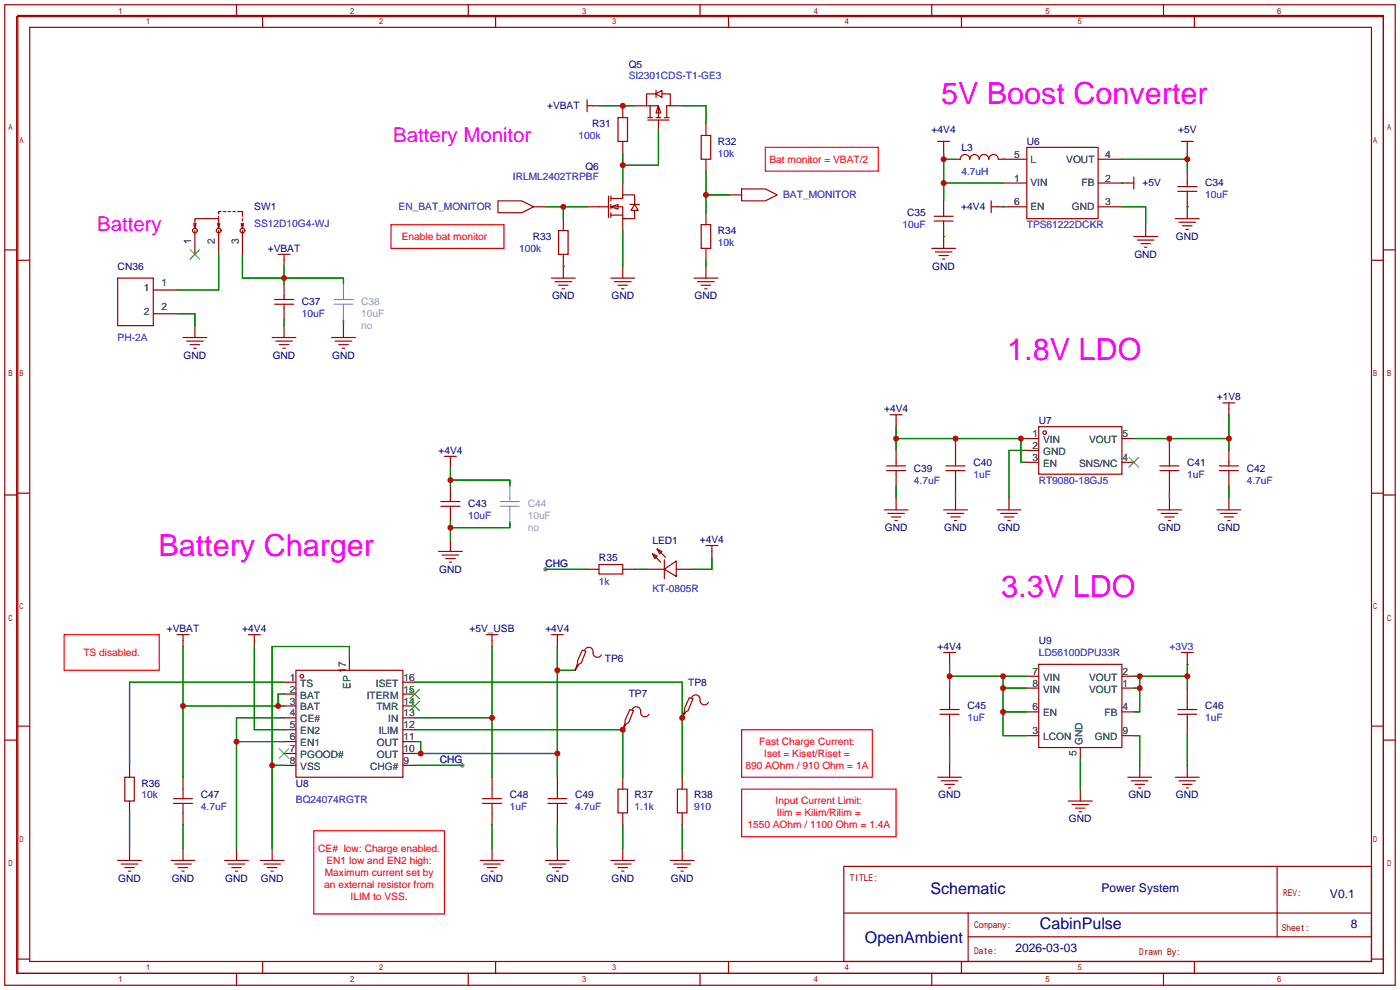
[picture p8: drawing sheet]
<svg xmlns="http://www.w3.org/2000/svg" width="299mm" height="212mm" viewBox="0 0 299 212" stroke-linecap="round" stroke-linejoin="round" font-family="sans-serif">
<g fill="#999">
<circle cx="98.8" cy="163.6" r=".51"/>
<circle cx="116.6" cy="121.7" r=".51"/>
</g>
<g fill="none" stroke="#a10000" stroke-width=".25">
<path d="M1 1h297.2v209.6h-297.2zM3.6 3.6h292.1v204.4h-292.1zM3.8 3.3h291.9v204.7h-291.9zM6.3 5.8h286.8v199.7h-286.8zM50.5 1v2.6M56.1 3.3v2.5M100.1 1v2.6M105.9 3.3v2.5M140.2 19.3v1.5M149.6 1v2.6M155.7 3.3v2.5M199.1 1v2.6"/>
<path d="M205.5 3.3v2.5M248.7 1v2.6M255.3 3.3v2.5M125.5 22.6h2.5M125.5 21.3v2.6M132.1 25.1h2v5.1h-2zM133.1 22.6v2.5M133.1 30.2v2.6M133.1 39.1v2.6M135.6 22.6h2.6M138.2 22.6h2.5v2.5M138.4 25.7h4.6"/>
<path d="M138.4 25.1h1M138.9 22.6v2.5M140.2 20.1l1.3-.8v1.5zM140.2 20.1h-2v2.5M140.2 25.1h1M140.7 22.6l.5 1.5h-1zM140.7 25.7v2M141.5 20.1h1.8v2.5h-.8v2.5M142 25.1h1M143.3 22.6h2.5M149.9 29h2v5h-2zM150.9 26.4v2.6"/>
<path d="M150.9 34v2.6M200.4 30.2h2.5M201.7 30.2v2.6M204.2 34h1a1.02 1.02 0 0 1 1.1-1 1.02 1.02 0 0 1 1 1 1.02 1.02 0 0 1 1-1 1.02 1.02 0 0 1 1 1 1.02 1.02 0 0 1 1-1 1.02 1.02 0 0 1 1 1 1.02 1.02 0 0 1 1-1 1.02 1.02 0 0 1 1.1 1h6.1M214.4 39.1h5.1M219.5 31.5h15.2v15.2h-15.2zM234.7 34h5.1M234.7 39.1h7.6M242.3 37.8v2.6M251.7 39.9h4.1M252.5 30.2h2.5M253.7 30.2v2.6"/>
<path d="M253.7 36.6v3.3M1 53.4h2.6M3.8 55.6h2.5M25.1 59.4h7.7v10.2h-7.7zM41.4 47.8l.3 1M41.7 48.8v-2.1h5v2.1M41.7 49.3v5.1M41.9 47.8l-.2 1M46.5 47.8l.2 1M46.7 46.2v.5M46.7 49.3v5.1M47 47.8l-.3 1"/>
<path d="M47.2 45.2h-.5v.5M47.8 45.2h.5M48.8 45.2h.5M49.8 45.2h.5M50.8 45.2h1v1M51.6 47.8l.2 1 .3-1M51.8 46.7v.5M51.8 47.8v.5M51.8 49.3v5.1M59.4 54.4h2.6M60.7 54.4v2.5M106.4 42.9h5.1l2.5 1.3-2.5 1.3h-5.1z"/>
<path d="M114 44.2h2.6M117.9 59.4h5M119.4 49.3h2v5.1h-2zM120.4 46.7v2.6M120.4 54.4v5M125.5 44.2h4.5M130 41.9v4.6M130.6 44.2l1.5-.5v1zM130.6 42.4h2.5v-.7h2.5v2M130.6 44.2h2.5v2.5h2.5v-1.7M130.6 59.4h5M130.6 46h2.5"/>
<path d="M130.6 41.9v1M130.6 43.7v1M130.6 45.5v1M133.1 46.7v2.6M133.1 56.9v2.5M134.6 43.7h2.1M135.6 43.7l.8 1.3h-1.5zM148.3 59.4h5.1M149.9 48h2v5.1h-2zM150.9 45.5v2.5M150.9 53.1v2.5M150.9 56.9v2.5"/>
<path d="M156 41.7h2.5M158.5 40.4h5.1l2.5 1.3-2.5 1.2h-5.1zM199.1 53.1h5.1M199.6 47.2h4.1M199.6 46.2h4.1M199.9 53.8h3.6M200.7 54.6h2M201.4 55.4h.5M201.7 42.9v3.3M201.7 47.2v5.9M211.8 44.2h7.7M211.8 42.9v2.6"/>
<path d="M234.7 44.2h5.1M242.3 50.5h5.1M243.1 51.3h3.5M243.8 52.1h2.1M244.6 52.8h.5M244.9 48v2.5M251.2 46.7h5.1M251.7 40.9h4.1M252 47.5h3.5M252.7 48.3h2.1M253.5 49h.5M253.7 40.9v5.8"/>
<path d="M293.1 55.6h2.6M295.7 53.4h2.5M32.8 62h5M32.8 67.1h5M39.1 72.1h5.1M39.9 72.9h3.5M40.6 73.7h2.1M41.4 74.4h.5M41.7 69.6v2.5M58.2 72.1h5M58.7 65h4M58.7 64h4"/>
<path d="M58.9 72.9h3.6M59.7 73.7h2M60.5 74.4h.5M60.7 60.7v3.3M60.7 65v3.3M60.7 69.6v2.5M70.9 72.1h5M71.6 72.9h3.6M72.4 73.7h2M73.2 74.4h.5M73.4 69.6v2.5M118.6 60.2h3.6"/>
<path d="M119.4 61h2M120.1 61.7h.5M131.3 60.2h3.6M132.1 61h2M132.8 61.7h.5M149.1 60.2h3.6M149.9 61h2M150.6 61.7h.5M95 97.5h2.5M96.3 97.5v2.6M189.5 99.6h4M190.2 88.6h2.6"/>
<path d="M191.5 88.6v2.6M191.5 96.3v3.3M202.2 99.6h4M204.2 95v4.6M219.5 93.7h2.5M219.5 96.3h2.5M219.5 98.8h2.5M222 91.2h17.8v10.1h-17.8zM239.8 93.7h2.5M239.8 98.8h2.5M247.9 99.6h4.1M249.9 95v4.6"/>
<path d="M260.6 99.6h4.1M261.4 86.1h2.5M262.6 86.1v2.5M262.6 96.3v3.3M1 105.8h2.6M3.8 105.4h2.5M93.7 117.9h5.1M94.2 108.2h4.1M94.2 107.2h4.1M94.5 118.6h3.5M95.2 119.4h2.1M96.3 103.9v3.3"/>
<path d="M96.3 108.2v3.3M96.3 115.3v2.6M139.4 118.4l1.1 .5-.5 .5zM139.4 118.4l1.8 1.7M140.5 117.3l1 .6-.5 .5zM140.5 117.3l1.7 1.8M142 119.6v4.1M150.9 116.6h2.5M152.1 116.6v2.5M189 109h5.1M189.5 100.6h4M189.7 109.7h3.6"/>
<path d="M190.5 110.5h2M191.3 111.3h.5M191.5 100.6v3.3M191.5 106.4v2.6M201.7 109h5.1M202.2 100.6h4M202.4 109.7h3.6M203.2 110.5h2M204 111.3h.5M204.2 100.6v4.6M204.2 106.4v2.6M213.1 109h5.1"/>
<path d="M213.9 109.7h3.5M214.6 110.5h2.1M215.4 111.3h.5M215.6 106.4v2.6M247.4 109h5.1M247.9 100.6h4.1M248.2 109.7h3.5M248.9 110.5h2.1M249.7 111.3h.5M249.9 100.6v4.6M249.9 106.4v2.6M260.1 109h5.1"/>
<path d="M260.6 100.6h4.1M260.9 109.7h3.5M261.6 110.5h2.1M262.4 111.3h.5M262.6 100.6v3.3M262.6 106.4v2.6M293.1 105.4h2.6M295.7 105.8h2.5M37.8 135.6h2.6M39.1 135.6v2.6M53.1 135.6h2.5M54.4 135.6v2.6"/>
<path d="M96 120.1h.5M103.9 135.6h2.5M105.2 135.6v2.6M117.9 135.6h2.5M119.1 135.6v2.6M124.5 138.9l.7 .3-1 2.5-.5 .3-.8 1.3 .5-1.6v-.5zM125 138.9a.93 .93 0 0 1 1.1-.5 .93 .93 0 0 1 .6 1 .94 .94 0 0 0 .7 1 .94 .94 0 0 0 1.1-.4M125.5 121.7h2.5M128 120.6h5.1v2.1h-5.1zM133.1 121.7h2.5M138.2 121.7h3.8M142 121.7l2.5-1.8v3.3z"/>
<path d="M144.5 121.7h3.8M201.7 139.4h2.5M202.9 139.4v2.6M252.5 139.4h2.5M253.7 139.4v2.6M1 158.2h2.6M3.8 155.2h2.5M60.7 145.8h2.5M60.7 148.3h2.5M60.7 150.9h2.5M60.7 153.4h2.5M60.7 156h2.5"/>
<path d="M60.7 158.5h2.5M63.2 143.3h22.9v22.8h-22.9zM74.7 140.7v2.6M86.1 145.8h2.5M86.1 148.3h2.5M86.1 150.9h2.5M86.1 153.4h2.5M86.1 156h2.5M86.1 158.5h2.5M122.9 143v.3M133.1 155.7v.3M134.6 151.6l.8 .3-1 2.5-.5 .3-.8 1.3 .5-1.6v-.5z"/>
<path d="M135.1 151.6a.93 .93 0 0 1 1.2-.5 .93 .93 0 0 1 .6 1 .94 .94 0 0 0 .7 1 .94 .94 0 0 0 1.1-.4M145.8 153.2v.2M147.3 149.1l.8 .3-1 2.5-.5 .2-.8 1.3 .5-1.5v-.5zM147.8 149.1a.93 .93 0 0 1 1.2-.6 .93 .93 0 0 1 .6 1.1 .94 .94 0 0 0 .7 1 .94 .94 0 0 0 1.1-.5M200.9 152.7h4.1M200.9 151.6h4.1M202.9 147.1v4.5M202.9 152.7v4.5M219.5 157.2h2.5M219.5 147.1h2.5M219.5 144.5h2.5M219.5 152.1h2.5"/>
<path d="M222 142h17.8v17.8h-17.8zM230.9 159.8v2.5M239.8 157.2h2.5M239.8 147.1h2.5M239.8 144.5h2.5M239.8 152.1h2.5M251.7 152.7h4.1M251.7 151.6h4.1M253.7 142h.1M253.7 147.1v4.5M253.7 152.7v4.5M293.1 155.2h2.6"/>
<path d="M295.7 158.2h2.5M26.7 166.1h2v5.1h-2zM27.7 163.6v2.5M27.7 171.2v2.5M37.1 171.7h4M37.1 170.7h4M39.1 166.1v4.6M39.1 171.7v4.6M60.7 161h2.5M60.7 163.6h2.5M86.1 161h2.5M86.1 163.6h2.5"/>
<path d="M103.1 171.7h4.1M103.1 170.7h4.1M105.2 166.1v4.6M105.2 171.7v4.6M117.1 171.7h4.1M117.1 170.7h4.1M119.1 166.1v4.6M119.1 171.7v4.6M132.1 168.7h2v5h-2zM133.1 166.1v2.6M133.1 173.7v2.6M144.8 168.7h2v5h-2z"/>
<path d="M145.8 166.1v2.6M145.8 173.7v2.6M200.4 166.1h5.1M201.2 166.9h3.5M201.9 167.6h2.1M202.7 168.4h.5M202.9 163.6v2.5M228.3 171.2h5.1M229.1 172h3.6M229.9 172.7h2M230.6 173.5h.5M230.9 168.7v2.5"/>
<path d="M241 166.1h5.1M241.8 166.9h3.6M242.6 167.6h2M243.3 168.4h.5M243.6 163.6v2.5M251.2 166.1h5.1M252 166.9h3.5M252.7 167.6h2.1M253.5 168.4h.5M253.7 163.6v2.5M25.1 183.9h5.1M25.9 184.7h3.6"/>
<path d="M26.7 185.4h2M27.4 186.2h.5M27.7 181.4v2.5M36.6 183.9h5.1M37.3 184.7h3.6M38.1 185.4h2M38.9 186.2h.5M39.1 181.4v2.5M48 183.9h5.1M48.8 184.7h3.5M49.5 185.4h2.1M50.3 186.2h.5"/>
<path d="M50.5 181.4v2.5M55.6 183.9h5.1M56.4 184.7h3.5M57.1 185.4h2.1M57.9 186.2h.5M58.2 181.4v2.5M102.6 183.9h5.1M103.4 184.7h3.5M104.1 185.4h2.1M104.9 186.2h.5M105.2 181.4v2.5M116.6 183.9h5.1"/>
<path d="M117.3 184.7h3.6M118.1 185.4h2M118.9 186.2h.5M119.1 181.4v2.5M130.6 183.9h5M131.3 184.7h3.6M132.1 185.4h2M132.8 186.2h.5M133.1 181.4v2.5M143.3 183.9h5M144 184.7h3.6M144.8 185.4h2"/>
<path d="M145.5 186.2h.5M145.8 181.4v2.5M180.3 185.2h112.8v20.3h-112.8zM180.4 195.1h112.6M206.9 195.1v10.2M273 185.2v15M3.8 205h2.5M50.5 208v2.6M56.1 205.5v2.5M100.1 208v2.6M105.9 205.5v2.5M149.6 208v2.6"/>
<path d="M155.7 205.5v2.5M199.1 208v2.6M205.5 205.5v2.5M206.9 200.2h86.1M248.7 208v2.6M255.3 205.5v2.5M293.1 205h2.6"/>
<circle cx="41.7" cy="49.3" r=".51"/>
<circle cx="46.7" cy="49.3" r=".51"/>
<circle cx="51.8" cy="49.3" r=".51"/>
<circle cx="223.3" cy="92.5" r=".38"/>
<circle cx="64.5" cy="144.5" r=".38"/>
</g>
<g fill="none" stroke="#008700" stroke-width=".25">
<path d="M128 22.6h7.6M133.1 32.8v6.3M140.7 27.7v7.6h-7.6M145.8 22.6h5.1v3.8M150.9 36.6v8.9M201.7 34h2.5M201.7 39.1h12.7M201.7 32.8v10.1M214.4 34h.1M239.8 39.1h.1M239.8 34h13.9M253.7 32.8v3.8"/>
<path d="M46.7 54.4v7.6h-8.9M51.8 54.4v5h21.6v1.3M60.7 56.9v3.8M116.6 44.2h8.9M120.4 56.9h.1M120.4 44.2v2.5M133.1 49.3v7.6M150.9 55.6v1.3M150.9 41.7h5.1M201.7 50.5h.1M214.4 44.2h.1M239.8 44.2h5.1v3.8"/>
<path d="M253.7 44.2h.1M37.8 67.1h3.9v2.5M60.7 68.3v1.3M73.4 68.3v1.3M191.5 91.2v5.1M191.5 93.7h28M204.2 93.7v1.3M218.2 93.7v5.1h1.3M219.5 96.3h-3.9v10.1M242.3 93.7h20.3M249.9 93.7v1.3M262.6 88.6v7.7"/>
<path d="M96.3 100.1v3.8M96.3 111.5v3.8M96.3 102.6h12.7v1.3M109 111.5v1.3h-12.7M152.1 119.1v2.6h-3.8M191.5 103.9v2.5M204.2 105.2v1.2M249.9 105.2v1.2M262.6 103.9v2.5M39.1 138.2v27.9M54.4 138.2v17.8h6.3M105.2 138.2v27.9"/>
<path d="M116.6 121.7h8.9M119.1 138.2v27.9M135.6 121.7h2.6M39.1 150.9h21.6M50.5 158.5h10.2M60.7 145.8h-33v17.8M60.7 153.4h-10.2v28M60.7 148.3h-1.3v2.6M74.7 140.7v-2.5h-16.5v43.2M88.6 153.4h16.6M88.6 158.5h1.3v2.5M88.6 156h44.5v10.1"/>
<path d="M88.6 145.8h57.2v20.3M119.1 143.3h3.8M202.9 144.5h16.6M202.9 142v5.1M202.9 157.2v6.4M214.4 144.5v12.7h5.1M214.4 147.1h5.1M214.4 152.1h5.1M242.3 144.5h11.4M242.3 147.1h1.3M242.3 157.2h1.3v6.4M243.6 144.5v7.6h-1.3"/>
<path d="M253.7 142v5.1M253.7 157.2v6.4M27.7 173.7v7.7M39.1 176.3v5.1M58.2 163.6h2.5M88.6 163.6h10.2M88.6 161h30.5M105.2 176.3v5.1M119.1 176.3v5.1M133.1 176.3v5.1M145.8 176.3v5.1M230.9 162.3v6.4"/>
</g>
<path d="M40.6 53.3l2.1 2.1M42.7 53.3l-2.1 2.1M241.3 97.8l2 2M243.3 97.8l-2 2M87.6 149.9l2.1 2M87.6 147.3l2.1 2.1M89.7 149.9l-2.1 2M89.7 147.3l-2.1 2.1M59.7 160l2 2.1M61.7 160l-2 2.1" fill="none" stroke="#3c3" stroke-width=".25"/>
<path d="M71.4 65h4M71.4 64h4M73.4 60.7v3.3M73.4 65v3.3M106.9 108.2h4.1M106.9 107.2h4.1M109 103.9v3.3M109 108.2v3.3" fill="none" stroke="#999" stroke-width=".25"/>
<path d="M163.6 31.5h24.1v5.1h-24.1zM83.6 48h24.1v5.1h-24.1zM13.7 135.6h20.3v7.7h-20.3zM158.5 156h27.9v10.1h-27.9zM67.1 177.5h27.9v17.8h-27.9zM158.5 168.7h33v10.1h-33z" fill="none" stroke="#f00" stroke-width=".25"/>
<g fill="#c00">
<circle cx="105.2" cy="153.4" r=".63"/>
<circle cx="58.2" cy="163.6" r=".63"/>
<circle cx="119.1" cy="161" r=".63"/>
<circle cx="89.9" cy="161" r=".63"/>
<circle cx="119.1" cy="143.3" r=".63"/>
<circle cx="59.4" cy="150.9" r=".63"/>
<circle cx="39.1" cy="150.9" r=".63"/>
<circle cx="50.5" cy="158.5" r=".63"/>
<circle cx="133.1" cy="156" r=".63"/>
<circle cx="145.8" cy="153.4" r=".63"/>
<circle cx="96.3" cy="102.6" r=".63"/>
<circle cx="96.3" cy="112.8" r=".63"/>
<circle cx="60.7" cy="59.4" r=".63"/>
<circle cx="150.9" cy="41.7" r=".63"/>
<circle cx="214.4" cy="144.5" r=".63"/>
<circle cx="202.9" cy="144.5" r=".63"/>
<circle cx="214.4" cy="147.1" r=".63"/>
<circle cx="214.4" cy="152.1" r=".63"/>
<circle cx="243.6" cy="147.1" r=".63"/>
<circle cx="243.6" cy="144.5" r=".63"/>
<circle cx="253.7" cy="144.5" r=".63"/>
<circle cx="218.2" cy="93.7" r=".63"/>
<circle cx="204.2" cy="93.7" r=".63"/>
<circle cx="191.5" cy="93.7" r=".63"/>
<circle cx="249.9" cy="93.7" r=".63"/>
<circle cx="262.6" cy="93.7" r=".63"/>
<circle cx="133.1" cy="22.6" r=".63"/>
<circle cx="133.1" cy="35.3" r=".63"/>
<circle cx="120.4" cy="44.2" r=".63"/>
<circle cx="253.7" cy="34" r=".63"/>
<circle cx="201.7" cy="39.1" r=".63"/>
<circle cx="201.7" cy="34" r=".63"/>
</g>
<g font-size="6.5" fill="#f0f">
<text x="201.1" y="22.2">5V Boost Converter</text>
<text x="215.3" y="76.9">1.8V LDO</text>
<text x="33.8" y="118.8">Battery Charger</text>
<text x="214" y="127.7">3.3V LDO</text>
</g>
<g font-size="4.4" fill="#f0f">
<text x="84" y="30.4">Battery Monitor</text>
<text x="20.8" y="49.5">Battery</text>
</g>
<g font-size="3.4" fill="#000080">
<text x="198.9" y="191">Schematic</text>
<text x="184.8" y="201.5">OpenAmbient</text>
<text x="222.2" y="198.6">CabinPulse</text>
</g>
<g font-size="2.6" fill="#000080">
<text x="235.4" y="190.7">Power System</text>
<text x="284.2" y="192">V0.1</text>
<text x="217" y="203.4">2026-03-03</text>
<text x="288.7" y="198.3">8</text>
</g>
<g font-size="2.2" fill="#000080">
<text x="134.4" y="14.4">Q5</text>
<text x="116.9" y="23.3">+VBAT</text>
<text x="126.6" y="27.1">R31</text>
<text x="199.1" y="28.4">+4V4</text>
<text x="251.8" y="28.4">+5V</text>
<text x="153.4" y="31">R32</text>
<text x="205.5" y="32.2">L3</text>
<text x="219.5" y="31">U6</text>
<text x="125.1" y="36.3">Q6</text>
<text x="244.2" y="39.8">+5V</text>
<text x="257.6" y="39.8">C34</text>
<text x="54.4" y="44.9">SW1</text>
<text x="193.9" y="46.2">C35</text>
<text x="205.5" y="44.9">+4V4</text>
<text x="57.2" y="53.8">+VBAT</text>
<text x="113.9" y="51.3">R33</text>
<text x="153.4" y="50">R34</text>
<text x="251.3" y="51.3">GND</text>
<text x="25.1" y="57.6">CN36</text>
<text x="199.3" y="57.6">GND</text>
<text x="242.4" y="55.1">GND</text>
<text x="64.5" y="65.2">C37</text>
<text x="118" y="64">GND</text>
<text x="130.7" y="64">GND</text>
<text x="148.5" y="64">GND</text>
<text x="39.2" y="76.7">GND</text>
<text x="58.3" y="76.7">GND</text>
<text x="71" y="76.7">GND</text>
<text x="188.9" y="88.1">+4V4</text>
<text x="260.1" y="85.6">+1V8</text>
<text x="222" y="90.6">U7</text>
<text x="93.7" y="97">+4V4</text>
<text x="195.3" y="100.8">C39</text>
<text x="208" y="99.5">C40</text>
<text x="253.7" y="99.5">C41</text>
<text x="266.4" y="100.8">C42</text>
<text x="100.1" y="108.4">C43</text>
<text x="189.1" y="113.5">GND</text>
<text x="201.8" y="113.5">GND</text>
<text x="213.2" y="113.5">GND</text>
<text x="247.5" y="113.5">GND</text>
<text x="260.2" y="113.5">GND</text>
<text x="128" y="119.9">R35</text>
<text x="139.4" y="116.3">LED1</text>
<text x="149.6" y="116">+4V4</text>
<text x="93.8" y="122.4">GND</text>
<text x="35.6" y="135.1">+VBAT</text>
<text x="51.8" y="135.1">+4V4</text>
<text x="100.3" y="135.1">+5V_USB</text>
<text x="116.6" y="135.1">+4V4</text>
<text x="222" y="137.6">U9</text>
<text x="129.3" y="141.4">TP6</text>
<text x="200.4" y="138.9">+4V4</text>
<text x="134.4" y="149.1">TP7</text>
<text x="147.1" y="146.5">TP8</text>
<text x="206.8" y="151.6">C45</text>
<text x="257.6" y="151.6">C46</text>
<text x="30.2" y="168.1">R36</text>
<text x="42.9" y="170.7">C47</text>
<text x="63.2" y="168.1">U8</text>
<text x="109" y="170.7">C48</text>
<text x="122.9" y="170.7">C49</text>
<text x="135.6" y="170.7">R37</text>
<text x="148.3" y="170.7">R38</text>
<text x="200.5" y="170.7">GND</text>
<text x="241.2" y="170.7">GND</text>
<text x="251.3" y="170.7">GND</text>
<text x="228.5" y="175.7">GND</text>
<text x="25.3" y="188.4">GND</text>
<text x="36.7" y="188.4">GND</text>
<text x="48.1" y="188.4">GND</text>
<text x="55.7" y="188.4">GND</text>
<text x="102.7" y="188.4">GND</text>
<text x="116.7" y="188.4">GND</text>
<text x="130.7" y="188.4">GND</text>
<text x="143.4" y="188.4">GND</text>
</g>
<g font-size="2.2" fill="#00f">
<text x="134.4" y="17">SI2301CDS-T1-GE3</text>
<text x="123.7" y="29.7">100k</text>
<text x="153.4" y="33.5">10k</text>
<text x="109.6" y="38.6">IRLML2402TRPBF</text>
<text x="205.5" y="37.3">4.7uH</text>
<text x="85.2" y="44.9">EN_BAT_MONITOR</text>
<text x="167.4" y="42.4">BAT_MONITOR</text>
<text x="257.6" y="42.4">10uF</text>
<text x="54.4" y="48.5">SS12D10G4-WJ</text>
<text x="111" y="53.8">100k</text>
<text x="153.4" y="52.5">10k</text>
<text x="192.9" y="48.7">10uF</text>
<text x="219.5" y="48.7">TPS61222DCKR</text>
<text x="64.5" y="67.8">10uF</text>
<text x="25.1" y="72.9">PH-2A</text>
<text x="195.3" y="103.3">4.7uF</text>
<text x="208" y="102.1">1uF</text>
<text x="222" y="103.3">RT9080-18GJ5</text>
<text x="253.7" y="102.1">1uF</text>
<text x="266.4" y="103.3">4.7uF</text>
<text x="100.1" y="111">10uF</text>
<text x="116.6" y="121.1">CHG</text>
<text x="128" y="124.9">1k</text>
<text x="139.4" y="126.5">KT-0805R</text>
<text x="222" y="140.2">LD56100DPU33R</text>
<text x="249.9" y="138.9">+3V3</text>
<text x="206.8" y="154.1">1uF</text>
<text x="257.6" y="154.1">1uF</text>
<text x="94" y="163">CHG</text>
<text x="30.2" y="170.7">10k</text>
<text x="42.9" y="173.2">4.7uF</text>
<text x="63.2" y="171.7">BQ24074RGTR</text>
<text x="109" y="173.2">1uF</text>
<text x="122.9" y="173.2">4.7uF</text>
<text x="135.6" y="173.2">1.1k</text>
<text x="148.3" y="173.2">910</text>
</g>
<g font-size="2.2" fill="#f00">
<text x="164.4" y="34.8">Bat monitor = VBAT/2</text>
<text x="85.9" y="51.3">Enable bat monitor</text>
<text x="17.8" y="140.2">TS disabled.</text>
<text x="162.2" y="159.2">Fast Charge Current:</text>
<text x="163.3" y="161.8">Iset = Kiset/Riset =</text>
<text x="159.3" y="164.3">890 AOhm / 910 Ohm = 1A</text>
<text x="165.7" y="171.9">Input Current Limit:</text>
<text x="159.7" y="177">1550 AOhm / 1100 Ohm = 1.4A</text>
<text x="166.1" y="174.5">Ilim = Kilim/Rilim =</text>
<text x="68" y="182.1">CE# low: Charge enabled.</text>
<text x="69.8" y="184.6">EN1 low and EN2 high:</text>
<text x="69.3" y="189.7">an external resistor from</text>
<text x="69.4" y="187.2">Maximum current set by</text>
<text x="74.9" y="192.2">ILIM to VSS.</text>
</g>
<g font-size="2.2">
<text x="216.7" y="33.7">5</text>
<text x="220.2" y="34.7">L</text>
<text x="227.9" y="34.7">VOUT</text>
<text x="236.2" y="33.7">4</text>
<text x="216.7" y="38.8">1</text>
<text x="220.2" y="39.8">VIN</text>
<text x="231.2" y="39.8">FB</text>
<text x="236.2" y="38.8">2</text>
<text x="216.7" y="43.9">6</text>
<text x="220.2" y="44.9">EN</text>
<text x="229.1" y="44.9">GND</text>
<text x="236.2" y="43.9">3</text>
<text x="40.9" y="52.2" transform="rotate(-90 40.9 52.2)">1</text>
<text x="45.9" y="52.2" transform="rotate(-90 45.9 52.2)">2</text>
<text x="51" y="52.2" transform="rotate(-90 51 52.2)">3</text>
<text x="30.8" y="62.2">1</text>
<text x="34.5" y="61.2">1</text>
<text x="30.8" y="67.3">2</text>
<text x="34.5" y="66.3">2</text>
<text x="220.7" y="93.4">1</text>
<text x="220.7" y="96">2</text>
<text x="222.9" y="94.7">VIN</text>
<text x="232.8" y="94.7">VOUT</text>
<text x="239.9" y="93.4">5</text>
<text x="220.7" y="98.5">3</text>
<text x="222.9" y="97.2">GND</text>
<text x="222.9" y="99.8">EN</text>
<text x="230.6" y="99.8">SNS/NC</text>
<text x="239.9" y="98.5">4</text>
<text x="73.9" y="143.7" transform="rotate(-90 73.9 143.7)">17</text>
<text x="61.9" y="145.5">1</text>
<text x="61.9" y="148">2</text>
<text x="64.2" y="146.8">TS</text>
<text x="64.2" y="149.3">BAT</text>
<text x="74.9" y="147.2" transform="rotate(-90 74.9 147.2)">EP</text>
<text x="78.4" y="149.3">ITERM</text>
<text x="80.3" y="146.8">ISET</text>
<text x="86.2" y="148">15</text>
<text x="86.2" y="145.5">16</text>
<text x="220.7" y="146.8">8</text>
<text x="220.7" y="144.2">7</text>
<text x="222.9" y="148">VIN</text>
<text x="222.9" y="145.5">VIN</text>
<text x="232.8" y="145.5">VOUT</text>
<text x="232.8" y="148">VOUT</text>
<text x="239.9" y="144.2">2</text>
<text x="239.9" y="146.8">1</text>
<text x="61.9" y="150.6">3</text>
<text x="61.9" y="153.1">4</text>
<text x="61.9" y="155.6">5</text>
<text x="64.2" y="151.8">BAT</text>
<text x="64.2" y="154.4">CE#</text>
<text x="80.5" y="151.8">TMR</text>
<text x="83" y="154.4">IN</text>
<text x="86.2" y="155.6">12</text>
<text x="86.2" y="153.1">13</text>
<text x="86.2" y="150.6">14</text>
<text x="220.7" y="151.8">6</text>
<text x="222.9" y="153.1">EN</text>
<text x="236.1" y="153.1">FB</text>
<text x="239.9" y="151.8">4</text>
<text x="61.9" y="158.2">6</text>
<text x="61.9" y="160.7">7</text>
<text x="64.2" y="156.9">EN2</text>
<text x="64.2" y="159.5">EN1</text>
<text x="64.2" y="162">PGOOD#</text>
<text x="80.6" y="162">OUT</text>
<text x="80.6" y="159.5">OUT</text>
<text x="80.9" y="156.9">ILIM</text>
<text x="86.2" y="160.7">10</text>
<text x="86.2" y="158.2">11</text>
<text x="220.7" y="156.9">3</text>
<text x="222.9" y="158.2">LCON</text>
<text x="230.1" y="161.6" transform="rotate(-90 230.1 161.6)">5</text>
<text x="231.4" y="159.3" transform="rotate(-90 231.4 159.3)">GND</text>
<text x="234" y="158.2">GND</text>
<text x="239.9" y="156.9">9</text>
<text x="61.9" y="163.3">8</text>
<text x="64.2" y="164.5">VSS</text>
<text x="79.1" y="164.5">CHG#</text>
<text x="86.2" y="163.3">9</text>
</g>
<g font-size="2.2" fill="#999">
<text x="77.2" y="65.2">C38</text>
<text x="77.2" y="70.3">no</text>
<text x="77.2" y="67.8">10uF</text>
<text x="112.8" y="113.5">no</text>
<text x="112.8" y="108.4">C44</text>
<text x="112.8" y="111">10uF</text>
</g>
<g font-size="2" fill="#a00000">
<text x="181.6" y="188.2">TITLE:</text>
<text x="274.2" y="191.6">REV:</text>
<text x="208.2" y="203.9">Date:</text>
<text x="208.2" y="198.4">Company:</text>
<text x="274" y="198.9">Sheet:</text>
<text x="243.5" y="204">Drawn By:</text>
</g>
</svg>
